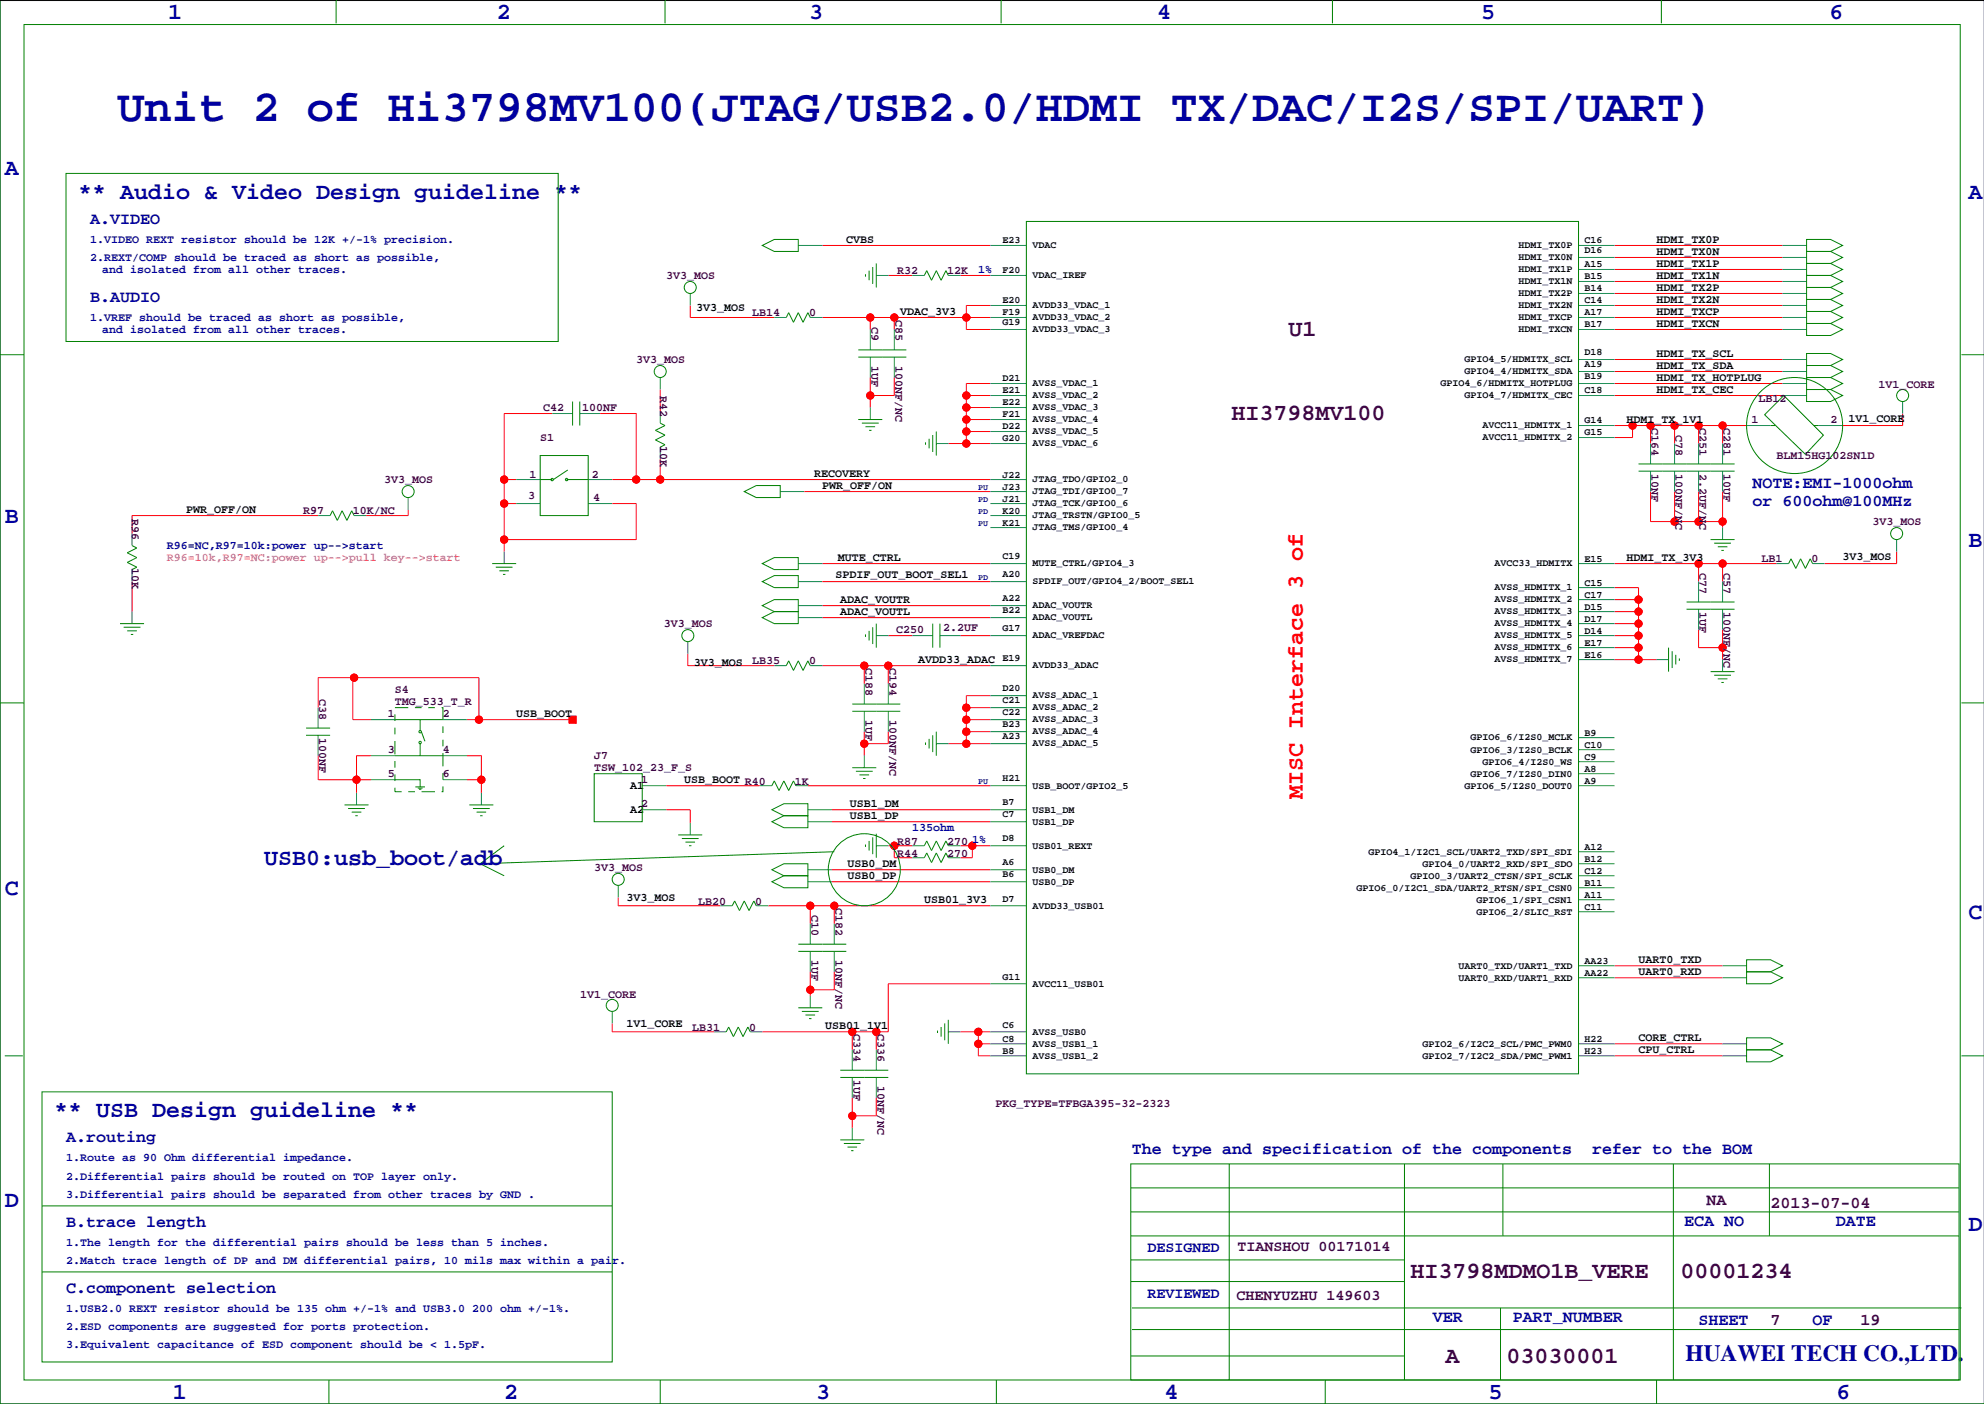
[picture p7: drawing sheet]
<svg xmlns="http://www.w3.org/2000/svg" width="420mm" height="297mm" viewBox="0 0 420 297" stroke-linecap="round" stroke-linejoin="round" font-family="sans-serif">
<path d="M419.9 .1h-419.9v296.9h419.9" fill="none" stroke="#000" stroke-width=".21"/>
<g fill="none" stroke="#008080" stroke-width=".21">
<path d="M168.9 51.9h5.1M185.4 58.3h2.6M193 58.3h2.6M200.7 58.3h2.5M209.5 58.3h7.7M209.5 51.9h7.7M334 51.9h7.6M334 54.5h7.6M334 57h7.6M334 59.5h7.6M377.2 51.9h5.1M377.2 54.5h5.1"/>
<path d="M377.2 57h5.1M377.2 59.5h5.1M139.7 79.9v2.5M146 62.1v2.5M163.8 67.2h2.6M171.4 67.2h2.6M184.1 69.7v4.3M184.1 75.6v4.3M189.2 69.7v4.3M189.2 75.6v4.3M209.5 64.6h7.7M209.5 67.2h7.7"/>
<path d="M209.5 69.7h7.7M334 78.6h7.6M334 76.1h7.6M334 64.6h7.6M334 62.1h7.6M334 67.2h7.6M334 69.7h7.6M377.2 78.6h5.1M377.2 76.1h5.1M377.2 64.6h5.1M377.2 62.1h5.1M377.2 67.2h5.1"/>
<path d="M377.2 69.7h5.1M116.8 87.5h4.4M122.7 87.5h4.3M139.7 87v2.5M139.7 94.6v2.5M184.1 86.2v2.6M198.1 93.8h2.6M209.5 93.8h7.7M209.5 81.1h7.7M209.5 83.7h7.7M209.5 86.2h7.7M209.5 88.8h7.7"/>
<path d="M209.5 91.3h7.7M334 81.1h7.6M334 83.7h7.6M334 90h7.6M334 92.6h7.6M349.2 93.8v4.4M349.2 99.7v4.3M354.3 93.8v4.4M354.3 99.7v4.3M359.4 93.8v4.4M359.4 99.7v4.3M364.5 93.8v4.4"/>
<path d="M364.5 99.7v4.3M369.6 90h5M377.2 81.1h5.1M377.2 83.7h5.1M384.8 90h5.1M402.6 84.9v2.6M27.9 112.9v2.5M67.3 109.1h2.5M74.9 109.1h2.6M86.4 105.3v2.5M106.7 116.7v2.5M109.2 101.5h5.1"/>
<path d="M109.2 106.5h5.1M124.5 101.5h5M124.5 106.5h5M165.1 104h5.1M168.9 119.2h5.1M209.5 104h7.7M209.5 101.5h7.7M209.5 106.5h7.7M209.5 109.1h7.7M209.5 119.2h7.7M209.5 111.6h7.7M334 119.2h7.6"/>
<path d="M364.5 111.6v2.6M375.9 119.2h2.6M383.5 119.2h2.6M401.3 114.2v2.5M27.9 120.5v2.5M27.9 129.4v2.5M145.5 135.7v2.6M168.9 128.1h5.1M168.9 123h5.1M168.9 130.7h5.1M185.4 134.5h2.6M193 134.5h4.4"/>
<path d="M198.9 134.5h4.3M209.5 134.5h7.7M209.5 128.1h7.7M209.5 123h7.7M209.5 130.7h7.7M334 139.6h7.6M334 134.5h7.6M334 124.3h7.6M334 131.9h7.6M334 126.9h7.6M334 129.4h7.6M334 137h7.6"/>
<path d="M350.5 139.6h2.6M359.4 123v4.4M359.4 128.9v4.3M364.5 123v4.4M364.5 128.9v4.3M364.5 139.6v2.5M67.3 149.7v4.3M67.3 155.6v4.3M78.5 159.9h5.1M78.5 152.3h5.1M93.7 159.9h5.1M93.7 152.3h5.1"/>
<path d="M163.8 140.8h2.6M171.4 140.8h2.6M182.9 144.6v4.4M182.9 150.5v4.3M182.9 159.9v2.5M188 144.6v4.4M188 150.5v4.3M198.1 157.3h2.6M209.5 152.3h7.7M209.5 157.3h7.7M209.5 147.2h7.7M209.5 154.8h7.7"/>
<path d="M209.5 140.8h7.7M209.5 149.7h7.7M334 156.1h7.6M334 158.6h7.6M75.4 167.8v2.5M78.5 165h5.1M93.7 165h5.1M101.9 167.8v2.5M135.9 171.3h5.1M135.9 166.2h5.1M146 174.1v2.5M160.8 166.2h2.5"/>
<path d="M168.4 166.2h2.5M170.9 171.3h5.1M170.9 173.8h5.1M185.4 178.9h2.6M193 178.9h2.6M200.7 178.9h2.5M209.5 178.9h7.7M209.5 171.3h7.7M209.5 173.8h7.7M209.5 166.2h7.7M334 166.2h7.6M334 161.1h7.6"/>
<path d="M334 163.7h7.6M130.8 187.3v2.6M152.4 191.6h2.5M160 191.6h2.6M170.9 184h5.1M170.9 186.5h5.1M171.4 195.4v4.4M176.5 195.4v4.4M193 181.5h2.6M200.7 181.5h2.5M209.5 184h7.7M209.5 186.5h7.7"/>
<path d="M209.5 191.6h7.7M334 180.2h7.6M334 182.7h7.6M334 185.3h7.6M334 187.8h7.6M334 190.4h7.6M334 192.9h7.6M129.5 214v2.5M151.1 218.3h2.6M158.7 218.3h2.6M171.4 201.3v4.3M171.4 210.7v2.5"/>
<path d="M176.5 201.3v4.3M200.7 218.3h2.5M209.5 218.3h7.7M209.5 208.1h7.7M334 206.9h7.6M334 204.3h7.6M364.5 206.9h5.1M364.5 204.3h5.1M180.3 222.1v4.3M180.3 228v4.3M180.3 238.6v2.6M185.4 222.1v4.3"/>
<path d="M185.4 228v4.3M209.5 220.8h7.7M209.5 223.4h7.7M334 220.8h7.6M334 223.4h7.6M364.5 220.8h5.1M364.5 223.4h5.1"/>
</g>
<g fill="none" stroke="#008000" stroke-width=".21">
<path d="M0 -.1v297.1h419.9M71.1 0v4.9M140.7 0v4.9M211.8 0v4.9M281.9 0v4.9M351.5 0v4.9M5.1 5.2h409.7v286.8h-409.7zM14 36.7h104.1v35.5h-104.1zM161.3 51.9l2.5-1.2h5.1v2.5h-5.1zM183.1 58v.5M183.9 57.3v2M184.7 56.5v3.6"/>
<path d="M185.4 55.7v5.1M195.6 58.3l.5-1 1 2 1-2 1 2 1.1-2 .5 1M217.2 46.8h116.8v180.4h-116.8zM382.3 50.7h5l2.6 1.2-2.6 1.3h-5zM382.3 53.2h5l2.6 1.3-2.6 1.2h-5zM382.3 55.7h5l2.6 1.3-2.6 1.3h-5zM382.3 58.3h5l2.6 1.2-2.6 1.3h-5zM0 75h5.1M166.4 67.2l.5-1 1 2 1-2 1 2 1-2 .5 1M181.6 74h10.2M181.6 75.6h10.2M382.3 77.3h5l2.6 1.3-2.6 1.3h-5z"/>
<path d="M382.3 74.8h5l2.6 1.3-2.6 1.2h-5zM382.3 79.9h5l2.6 1.2-2.6 1.3h-5zM382.3 63.4h5l2.6 1.2-2.6 1.3h-5zM382.3 60.8h5l2.6 1.3-2.6 1.3h-5zM382.3 65.9h5l2.6 1.3-2.6 1.2h-5zM382.3 68.4h5l2.6 1.3-2.6 1.3h-5zM415 75h4.9M114.3 96.4h10.2v12.7h-10.2zM120.1 99.4l-3 2.1M121.2 84.9v5.1M122.7 84.9v5.1M139.7 89.5l1 .5-2 1 2 1.1-2 1 2 1-1 .5"/>
<path d="M181.6 88.8h5.1M182.4 89.5h3.5M183.1 90.3h2.1M183.9 91h.5M195.8 93.6v.5M196.6 92.8v2.1M197.4 92.1v3.5M198.1 91.3v5.1M346.7 98.2h20.3M346.7 99.7h20.3M373.4 87.7l4-4 8.4 8.4-3.8 4zM374.6 90h1.1"/>
<path d="M382.3 82.4h5l2.6 1.3-2.6 1.2h-5zM383.8 90h1M27.9 115.4l1.1 .5-2.1 1.1 2.1 1-2.1 1 2.1 1-1.1 .5M69.8 109.1l.6-1 1 2 1-2 1 2 1-2 .5 1M104.1 119.2h5.1M114.3 101.5h2.5M116.8 109.1h.1M119.4 101.5h.1M119.9 101.5h4.6M157.5 104l2.5-1.3h5.1v2.6h-5.1zM161.3 119.2l2.5-1.2h5.1v2.5h-5.1zM361.9 114.2h5.1"/>
<path d="M362.7 114.9h3.6M363.5 115.7h2M364.2 116.4h.5M378.5 119.2l.5-1 1 2.1 1-2.1 1 2.1 1-2.1 .5 1M25.4 131.9h5.1M26.2 132.7h3.5M26.9 133.5h2.1M27.7 134.2h.5M104.9 120h3.6M105.7 120.8h2M106.4 121.5h.5M161.3 128.1l2.5-1.2h5.1v2.5h-5.1z"/>
<path d="M161.3 123l2.5-1.2h5.1v2.5h-5.1zM161.3 130.7l2.5-1.3h5.1v2.5h-5.1zM183.1 134.2v.5M183.9 133.5v2M184.7 132.7v3.6M185.4 131.9v5.1M197.4 131.9v5.1M198.9 131.9v5.1M353.1 137v5.1M353.8 137.8v3.5M354.6 138.5v2.1M355.3 139.3v.5"/>
<path d="M356.9 127.4h10.1M356.9 128.9h10.1M0 148.7h5.1M64.8 154h5M64.8 155.6h5M83.6 159.9h10.1M83.6 152.3h10.1M88.9 152.3v2.2M88.9 157.3v2.6M89.2 154.8l.7 2M166.4 140.8l.5-1 1 2 1-2 1 2 1-2 .5 1M180.3 149h10.2"/>
<path d="M180.3 150.5h10.2M195.8 157.1v.5M196.6 156.3v2.1M197.4 155.6v3.5M198.1 154.8v5.1M361.9 142.1h5.1M362.7 142.9h3.6M363.5 143.6h2M364.2 144.4h.5M415 148.7h4.9M72.9 170.3h5.1M73.7 171.1h3.5"/>
<path d="M74.4 171.8h2.1M75.2 172.6h.5M83.6 165h5.3v1.5M87.9 166.5h2M88.4 166.7h1M88.6 167h.6M99.3 170.3h5.1M100.1 171.1h3.5M100.8 171.8h2.1M101.6 172.6h.5M106.7 178.9l-5.1 3.8M125.7 163.7h10.2v10.1h-10.2z"/>
<path d="M143.5 176.6h5.1M144.3 177.4h3.5M145 178.2h2.1M145.8 178.9h.5M163.3 171.3l2.6-1.3h5v2.6h-5zM163.3 173.8l2.6-1.2h5v2.5h-5zM163.3 166.2l.5-1 1 2 1.1-2 1 2 1-2 .5 1M180.3 162.4h5.1M181.1 163.2h3.6M181.9 163.9h2M182.6 164.7h.5M183.1 178.7v.5"/>
<path d="M183.9 177.9v2M184.7 177.2v3.5M185.4 176.4v5.1M195.6 178.9l.5-1 1 2 1-2 1 2 1.1-2 .5 1M101.6 182.7l5.1 2.6M154.9 191.6l.5-1 1.1 2 1-2 1 2 1-2 .5 1M163.3 184l2.6-1.3h5v2.6h-5zM163.3 186.5l2.6-1.2h5v2.5h-5zM168.9 199.8h10.2M176.5 180.2l-74.9 2.5M195.6 181.5l.5-1 1 2 1-2 1 2 1.1-2 .5 1M153.7 218.3l.5-1 1 2 1-2 1 2 1-2 .5 1"/>
<path d="M168.9 201.3h10.2M168.9 213.2h5.1M169.7 214h3.5M170.4 214.7h2.1M171.2 215.5h.5M198.4 218v.6M199.1 217.3v2M199.9 216.5v3.6M200.7 215.8v5M369.6 205.6h5l2.6 1.3-2.6 1.2h-5zM369.6 203.1h5l2.6 1.2-2.6 1.3h-5zM369.6 219.6h5l2.6 1.2-2.6 1.3h-5z"/>
<path d="M1 223.4h3.8M8.9 231h120.6v57.1h-120.6zM177.8 226.4h10.2M177.8 228h10.2M369.6 222.1h5l2.6 1.3-2.6 1.2h-5zM415 223.4h4.9M8.9 255.1h120.6M177.8 241.2h5.1M178.6 241.9h3.5M179.3 242.7h2.1M180.1 243.4h.5M239.3 246.2h175.2v45.8h-175.2z"/>
<path d="M239.3 251.3h175.2M239.3 256.4h175.2M260.1 246.2v45.8M297.2 246.2v45.8M318 246.2v15.3M354.1 246.2v45.8M374.4 246.2v15.3M8.9 269.1h120.6M239.3 266.6h57.9M239.3 261.5h175.2M239.3 271.1h57.9M239.5 276.7h175.5"/>
<path d="M317.5 276.7v15.3M69.6 292v5M139.7 292v5M210.8 292v5M239.3 286.9h57.9M239.5 281.3h175M280.4 292v5M350.5 292v5M383.5 287.4h.1"/>
<circle cx="139.7" cy="78.6" r="1.27"/>
<circle cx="146" cy="60.8" r="1.27"/>
<circle cx="379.7" cy="90" r="10.2"/>
<circle cx="402.6" cy="83.7" r="1.27"/>
<circle cx="86.4" cy="104" r="1.27"/>
<circle cx="116.8" cy="101.5" r=".25"/>
<circle cx="119.9" cy="101.5" r=".25"/>
<circle cx="401.3" cy="112.9" r="1.27"/>
<circle cx="145.5" cy="134.5" r="1.27"/>
<circle cx="88.9" cy="154.8" r=".25"/>
<circle cx="88.9" cy="157.1" r=".25"/>
<circle cx="130.8" cy="186" r="1.27"/>
<circle cx="182.9" cy="184" r="7.6"/>
<circle cx="129.5" cy="212.7" r="1.27"/>
</g>
<g fill="none" stroke="#f00" stroke-width=".21">
<path d="M174 51.9h35.5M188 58.3h5M203.2 58.3h6.3M341.6 51.9h35.6M341.6 54.5h35.6M341.6 57h35.6M341.6 59.5h35.6M146 64.6v2.6h17.8M174 67.2h35.5M184.1 67.2v2.5M184.1 79.9v6.3M189.2 67.2v2.5"/>
<path d="M189.2 79.9v3.8h-5.1M209.5 64.6h-5v5.1h5M341.6 62.1h35.6M341.6 64.6h35.6M341.6 67.2h35.6M341.6 69.7h35.6M341.6 76.1h35.6M341.6 78.6h35.6M116.8 87.5h-10.1v29.2M127 87.5h7.6v14M139.7 82.4v4.6M139.7 97.1v4.4"/>
<path d="M200.7 93.8h8.8M204.5 83.7h5M204.5 91.3h5M204.5 88.8h5M204.5 86.2h5M209.5 81.1h-5v12.7M341.6 90h28M341.6 81.1h35.6M341.6 83.7h35.6M345.4 90v2.6h-3.8M349.2 90v3.8M354.3 90v3.8"/>
<path d="M359.4 90v3.8M364.5 90v3.8M402.6 87.5v2.5h-12.7M67.3 109.1h-39.4v3.8M86.4 107.8v1.3h-8.9M106.7 106.5h2.5M106.7 101.5h2.5M129.5 106.5h5.1v7.7h-27.9M129.5 101.5h80M170.2 104h39.3M174 119.2h35.5M341.6 119.2h34.3"/>
<path d="M349.2 104v6.3h15.3M354.3 104v6.3M359.4 104v6.3M359.4 119.2v3.8M364.5 104v7.6M364.5 119.2v3.8M401.3 116.7v2.5h-15.2M27.9 123v6.4M145.5 138.3v2.5h18.3M174 130.7h35.5M174 128.1h35.5M174 123h35.5"/>
<path d="M188 134.5h5M203.2 134.5h6.3M341.6 137h5.1M341.6 134.5h5.1M341.6 139.6h8.9M341.6 129.4h5.1M341.6 124.3h5.1v15.3M341.6 126.9h5.1M341.6 131.9h5.1M359.4 133.2v3.8h5.1M364.5 133.2v6.4M67.3 159.9v5.1h11.2"/>
<path d="M67.3 149.7v-6.3h34v8.9M74.7 143.4v8.9h3.8M78.5 159.9h-3.1v7.9M98.8 159.9h3.1v7.9M98.8 152.3h22.4M174 140.8h35.5M182.9 140.8v3.8M182.9 154.8v5.1M188 140.8v3.8M188 154.8v2.5h-5.1M200.7 157.3h8.8M204.5 154.8h5"/>
<path d="M204.5 152.3h5M204.5 149.7h5M209.5 147.2h-5v10.1M98.8 165h3.1M141 171.3h5v2.8M141 166.2h19.8M170.9 166.2h38.6M176 171.3h33.5M176 173.8h33.5M188 178.9h5M189.2 178.9v2.6h3.8M203.2 178.9h6.3"/>
<path d="M205.7 178.9v2.6h-2.5M130.8 189.9v1.7h21.6M162.6 191.6h46.9M171.4 191.6v3.8M176 186.5h33.5M176 184h33.5M176.5 191.6v3.8M129.5 216.5v1.8h21.6M171.4 205.6v5.1M176.5 205.6v3.8h-5.1M180.3 218.3v3.8M185.4 218.3v3.8"/>
<path d="M203.2 218.3h6.3M207 218.3v5.1h2.5M209.5 208.1h-21.5v10.2h-26.7M341.6 204.3h22.9M341.6 206.9h22.9M180.3 232.3v6.3M185.4 232.3v3.8h-5.1M207 220.8h2.5M341.6 223.4h22.9M341.6 220.8h22.9"/>
<circle cx="184.2" cy="67.2" r=".76"/>
<circle cx="189.2" cy="67.2" r=".76"/>
<circle cx="204.5" cy="67.2" r=".76"/>
<circle cx="184.2" cy="83.7" r=".76"/>
<circle cx="204.5" cy="83.7" r=".76"/>
<circle cx="204.5" cy="91.3" r=".76"/>
<circle cx="204.5" cy="86.2" r=".76"/>
<circle cx="204.5" cy="88.8" r=".76"/>
<circle cx="204.5" cy="93.8" r=".76"/>
<circle cx="345.4" cy="90" r=".76"/>
<circle cx="349.3" cy="90" r=".76"/>
<circle cx="354.3" cy="90" r=".76"/>
<circle cx="359.4" cy="90" r=".76"/>
<circle cx="364.5" cy="90" r=".76"/>
<circle cx="106.7" cy="101.5" r=".76"/>
<circle cx="106.7" cy="114.2" r=".76"/>
<circle cx="106.7" cy="106.5" r=".76"/>
<circle cx="134.6" cy="101.5" r=".76"/>
<circle cx="139.7" cy="101.5" r=".76"/>
<circle cx="354.3" cy="110.3" r=".76"/>
<circle cx="359.4" cy="110.3" r=".76"/>
<circle cx="359.4" cy="119.2" r=".76"/>
<circle cx="364.5" cy="110.3" r=".76"/>
<circle cx="364.5" cy="119.2" r=".76"/>
<circle cx="346.7" cy="137" r=".76"/>
<circle cx="346.7" cy="126.9" r=".76"/>
<circle cx="346.7" cy="139.6" r=".76"/>
<circle cx="346.7" cy="131.9" r=".76"/>
<circle cx="346.7" cy="134.5" r=".76"/>
<circle cx="346.7" cy="129.4" r=".76"/>
<circle cx="364.5" cy="137" r=".76"/>
<circle cx="74.9" cy="143.4" r=".76"/>
<circle cx="101.3" cy="152.3" r=".76"/>
<circle cx="182.9" cy="157.3" r=".76"/>
<circle cx="182.9" cy="140.8" r=".76"/>
<circle cx="188" cy="140.8" r=".76"/>
<circle cx="204.5" cy="149.7" r=".76"/>
<circle cx="204.5" cy="152.3" r=".76"/>
<circle cx="204.5" cy="157.3" r=".76"/>
<circle cx="204.5" cy="154.8" r=".76"/>
<circle cx="75.4" cy="165" r=".76"/>
<circle cx="101.9" cy="165" r=".76"/>
<circle cx="189.2" cy="178.9" r=".76"/>
<circle cx="205.7" cy="178.9" r=".76"/>
<circle cx="171.5" cy="191.6" r=".76"/>
<circle cx="176.5" cy="191.6" r=".76"/>
<circle cx="171.5" cy="209.4" r=".76"/>
<circle cx="180.3" cy="218.3" r=".76"/>
<circle cx="185.4" cy="218.3" r=".76"/>
<circle cx="207" cy="218.3" r=".76"/>
<circle cx="180.3" cy="236.1" r=".76"/>
<circle cx="207" cy="220.8" r=".76"/>
</g>
<g fill="#f00" stroke="#f00" stroke-width=".21">
<path d="M120.4 151.5h1.5v1.5h-1.5z" fill-rule="evenodd"/>
<circle cx="106.7" cy="101.5" r=".76"/>
<circle cx="106.7" cy="106.5" r=".76"/>
<circle cx="106.7" cy="114.2" r=".76"/>
<circle cx="134.6" cy="101.5" r=".76"/>
<circle cx="139.7" cy="101.5" r=".76"/>
<circle cx="101.9" cy="165" r=".76"/>
<circle cx="180.3" cy="236.1" r=".76"/>
<circle cx="171.5" cy="209.4" r=".76"/>
<circle cx="364.5" cy="137" r=".76"/>
<circle cx="364.5" cy="110.3" r=".76"/>
<circle cx="354.3" cy="110.3" r=".76"/>
<circle cx="359.4" cy="110.3" r=".76"/>
<circle cx="182.9" cy="157.3" r=".76"/>
<circle cx="189.2" cy="178.9" r=".76"/>
<circle cx="364.5" cy="90" r=".76"/>
<circle cx="349.3" cy="90" r=".76"/>
<circle cx="359.4" cy="90" r=".76"/>
<circle cx="354.3" cy="90" r=".76"/>
<circle cx="345.4" cy="90" r=".76"/>
<circle cx="364.5" cy="119.2" r=".76"/>
<circle cx="359.4" cy="119.2" r=".76"/>
<circle cx="346.7" cy="139.6" r=".76"/>
<circle cx="346.7" cy="126.9" r=".76"/>
<circle cx="346.7" cy="129.4" r=".76"/>
<circle cx="346.7" cy="131.9" r=".76"/>
<circle cx="346.7" cy="137" r=".76"/>
<circle cx="346.7" cy="134.5" r=".76"/>
<circle cx="207" cy="218.3" r=".76"/>
<circle cx="207" cy="220.8" r=".76"/>
<circle cx="180.3" cy="218.3" r=".76"/>
<circle cx="185.4" cy="218.3" r=".76"/>
<circle cx="171.5" cy="191.6" r=".76"/>
<circle cx="176.5" cy="191.6" r=".76"/>
<circle cx="205.7" cy="178.9" r=".76"/>
<circle cx="204.5" cy="157.3" r=".76"/>
<circle cx="204.5" cy="149.7" r=".76"/>
<circle cx="204.5" cy="152.3" r=".76"/>
<circle cx="204.5" cy="154.8" r=".76"/>
<circle cx="204.5" cy="93.8" r=".76"/>
<circle cx="204.5" cy="91.3" r=".76"/>
<circle cx="204.5" cy="88.8" r=".76"/>
<circle cx="204.5" cy="86.2" r=".76"/>
<circle cx="204.5" cy="83.7" r=".76"/>
<circle cx="188" cy="140.8" r=".76"/>
<circle cx="182.9" cy="140.8" r=".76"/>
<circle cx="74.9" cy="143.4" r=".76"/>
<circle cx="101.3" cy="152.3" r=".76"/>
<circle cx="75.4" cy="165" r=".76"/>
<circle cx="184.2" cy="83.7" r=".76"/>
<circle cx="204.5" cy="67.2" r=".76"/>
<circle cx="184.2" cy="67.2" r=".76"/>
<circle cx="189.2" cy="67.2" r=".76"/>
</g>
<path d="M83.6 149.7h10.1v17.8h-10.1z" fill="none" stroke="#008000" stroke-width=".21" stroke-dasharray="1.4 1.4 1.4 1.4 2.8 1.4" stroke-linecap="butt"/>
<text font-size="9.5" fill="#0000a0" x="24.9" y="25.6">Unit 2 of Hi3798MV100(JTAG/USB2.0/HDMI TX/DAC/I2S/SPI/UART)</text>
<g font-size="4.9" fill="#0000a0">
<text x="35.6" y="3.9">1</text>
<text x="105.2" y="3.9">2</text>
<text x="171.2" y="3.9">3</text>
<text x="244.9" y="3.9">4</text>
<text x="313.4" y="3.9">5</text>
<text x="387.1" y="3.9">6</text>
<text x="1" y="36.9">A</text>
<text x="16.5" y="42">** Audio &amp; Video Design guideline **</text>
<text x="416.6" y="42">A</text>
<text x="1" y="110.6">B</text>
<text x="416.6" y="115.7">B</text>
<text x="55.9" y="183">USB0:usb_boot/adb</text>
<text x="1" y="189.3">C</text>
<text x="416.6" y="194.4">C</text>
<text x="11.4" y="236.3">** USB Design guideline **</text>
<text x="1" y="255.4">D</text>
<text x="416.6" y="260.5">D</text>
<text x="356.6" y="288">HUAWEI TECH CO.,LTD.</text>
<text x="36.6" y="296">1</text>
<text x="106.7" y="296">2</text>
<text x="172.7" y="296">3</text>
<text x="246.4" y="296">4</text>
<text x="315" y="296">5</text>
<text x="388.6" y="296">6</text>
</g>
<g font-size="4.9" fill="#400040">
<text x="272.6" y="71.1">U1</text>
<text x="260.6" y="88.9">HI3798MV100</text>
<text x="298.5" y="270.5">HI3798MDMO1B_VERE</text>
<text x="355.6" y="270.5">00001234</text>
<text x="305.9" y="288.3">A</text>
<text x="318.8" y="288.3">03030001</text>
</g>
<text font-size="4.9" fill="#f00" x="275.7" y="169" transform="rotate(-90 275.7 169)">MISC Interface 3 of</text>
<g font-size="3.5" fill="#0000a0">
<text x="19" y="47.4">A.VIDEO</text>
<text x="19" y="63.9">B.AUDIO</text>
<text x="370.8" y="103.3">NOTE:EMI-1000ohm</text>
<text x="370.8" y="107.1">or 600ohm@100MHz</text>
<text x="14" y="241.7">A.routing</text>
<text x="239.5" y="244.2">The type and specification of the components</text>
<text x="336.9" y="244.2">refer to the BOM</text>
<text x="14" y="259.5">B.trace length</text>
<text x="356.4" y="259.4">ECA NO</text>
<text x="388.5" y="259.4">DATE</text>
<text x="14" y="273.5">C.component selection</text>
<text x="303.1" y="279.7">VER</text>
<text x="320.1" y="279.7">PART_NUMBER</text>
<text x="359.4" y="280.3">SHEET</text>
<text x="383.5" y="280.3">OF</text>
</g>
<g font-size="3.5" fill="#400040">
<text x="361.1" y="254.9">NA</text>
<text x="374.6" y="255.7">2013-07-04</text>
<text x="374.6" y="280.3">7</text>
<text x="393.7" y="280.3">19</text>
</g>
<g font-size="3.2" fill="#0000a0">
<text x="242.8" y="264.9">DESIGNED</text>
<text x="242.8" y="274.5">REVIEWED</text>
</g>
<g font-size="3.2" fill="#400040">
<text x="261.9" y="264.7">TIANSHOU 00171014</text>
<text x="261.6" y="275.1">CHENYUZHU 149603</text>
</g>
<g font-size="2.5" fill="#0000a0">
<text x="19" y="51.4">1.VIDEO REXT resistor should be 12K +/-1% precision.</text>
<text x="19" y="55.2">2.REXT/COMP should be traced as short as possible,</text>
<text x="21.6" y="57.8">and isolated from all other traces.</text>
<text x="207" y="57.8">1%</text>
<text x="19" y="67.9">1.VREF should be traced as short as possible,</text>
<text x="21.6" y="70.5">and isolated from all other traces.</text>
<text x="35.3" y="116.2">R96=NC,R97=10k:power up--&gt;start</text>
<text x="193" y="175.9">135ohm</text>
<text x="205.7" y="178.4">1%</text>
<text x="14" y="245.7">1.Route as 90 Ohm differential impedance.</text>
<text x="14" y="249.5">2.Differential pairs should be routed on TOP layer only.</text>
<text x="14" y="253.4">3.Differential pairs should be separated from other traces by GND .</text>
<text x="14" y="263.5">1.The length for the differential pairs should be less than 5 inches.</text>
<text x="14" y="267.3">2.Match trace length of DP and DM differential pairs, 10 mils max within a pair.</text>
<text x="14" y="281.3">2.ESD components are suggested for ports protection.</text>
<text x="14" y="277.5">1.USB2.0 REXT resistor should be 135 ohm +/-1% and USB3.0 200 ohm +/-1%.</text>
<text x="14" y="285.1">3.Equivalent capacitance of ESD component should be &lt; 1.5pF.</text>
</g>
<g font-size="2.5">
<text x="179.1" y="51.4">CVBS</text>
<text x="350.5" y="54">HDMI_TX0N</text>
<text x="350.5" y="51.4">HDMI_TX0P</text>
<text x="350.5" y="59">HDMI_TX1N</text>
<text x="350.5" y="56.5">HDMI_TX1P</text>
<text x="147.3" y="65.9">3V3_MOS</text>
<text x="350.5" y="64.1">HDMI_TX2N</text>
<text x="350.5" y="61.6">HDMI_TX2P</text>
<text x="190.5" y="66.7">VDAC_3V3</text>
<text x="350.5" y="69.2">HDMI_TXCN</text>
<text x="350.5" y="66.7">HDMI_TXCP</text>
<text x="350.5" y="75.6">HDMI_TX_SCL</text>
<text x="350.5" y="83.2">HDMI_TX_CEC</text>
<text x="350.5" y="80.6">HDMI_TX_HOTPLUG</text>
<text x="350.5" y="78.1">HDMI_TX_SDA</text>
<text x="344.2" y="89.5">HDMI_TX_1V1</text>
<text x="391.2" y="89.3">1V1_CORE</text>
<text x="172.3" y="101">RECOVERY</text>
<text x="174" y="103.5">PWR_OFF/ON</text>
<text x="39.4" y="108.6">PWR_OFF/ON</text>
<text x="177.3" y="118.7">MUTE_CTRL</text>
<text x="344.2" y="118.7">HDMI_TX_3V3</text>
<text x="389.9" y="118.5">3V3_MOS</text>
<text x="176.8" y="122.3">SPDIF_OUT_BOOT_SEL1</text>
<text x="177.8" y="127.6">ADAC_VOUTR</text>
<text x="177.8" y="130.2">ADAC_VOUTL</text>
<text x="146.8" y="140.8">3V3_MOS</text>
<text x="194.3" y="140.3">AVDD33_ADAC</text>
<text x="109.2" y="151.8">USB_BOOT</text>
<text x="133.3" y="167">A1</text>
<text x="144.8" y="165.7">USB_BOOT R40</text>
<text x="133.3" y="172.1">A2</text>
<text x="179.8" y="170.8">USB1_DM</text>
<text x="179.8" y="173.3">USB1_DP</text>
<text x="179.3" y="183.5">USB0_DM</text>
<text x="132.6" y="190.6">3V3_MOS</text>
<text x="179.3" y="186">USB0_DP</text>
<text x="195.6" y="191.1">USB01_3V3</text>
<text x="346.7" y="203.8">UART0_TXD</text>
<text x="346.7" y="206.4">UART0_RXD</text>
<text x="132.6" y="217.3">1V1_CORE</text>
<text x="174.6" y="217.8">USB01_1V1</text>
<text x="346.7" y="220.3">CORE_CTRL</text>
<text x="346.7" y="222.9">CPU_CTRL</text>
</g>
<g font-size="2.5" fill="#400040">
<text x="141" y="59">3V3_MOS</text>
<text x="189.9" y="58">R32</text>
<text x="200.4" y="58">12K</text>
<text x="159.2" y="66.9">LB14</text>
<text x="171.2" y="66.9">0</text>
<text x="184.4" y="69.3" transform="rotate(90 184.4 69.3)">C9</text>
<text x="189.5" y="67.8" transform="rotate(90 189.5 67.8)">C85</text>
<text x="134.6" y="76.8">3V3_MOS</text>
<text x="184.4" y="77.3" transform="rotate(90 184.4 77.3)">1UF</text>
<text x="189.5" y="77.3" transform="rotate(90 189.5 77.3)">100NF/NC</text>
<text x="139.7" y="83.8" transform="rotate(90 139.7 83.8)">R42</text>
<text x="397.5" y="82.2">1V1_CORE</text>
<text x="114.9" y="87">C42</text>
<text x="123.2" y="87">100NF</text>
<text x="370.6" y="89.5">1</text>
<text x="372.1" y="85">LB12</text>
<text x="387.3" y="89.5">2</text>
<text x="114.3" y="93.3">S1</text>
<text x="139.7" y="94.3" transform="rotate(90 139.7 94.3)">10K</text>
<text x="349.5" y="90.5" transform="rotate(90 349.5 90.5)">C164</text>
<text x="354.6" y="91.9" transform="rotate(90 354.6 91.9)">C78</text>
<text x="359.6" y="90.5" transform="rotate(90 359.6 90.5)">C251</text>
<text x="364.7" y="90.5" transform="rotate(90 364.7 90.5)">C281</text>
<text x="112" y="101.2">1</text>
<text x="125.3" y="101.2">2</text>
<text x="349.5" y="100.2" transform="rotate(90 349.5 100.2)">10NF</text>
<text x="354.6" y="100.2" transform="rotate(90 354.6 100.2)">100NF/NC</text>
<text x="359.6" y="100.2" transform="rotate(90 359.6 100.2)">2.2UF/NC</text>
<text x="364.7" y="100.2" transform="rotate(90 364.7 100.2)">10UF</text>
<text x="375.9" y="97.1">BLM15HG102SN1D</text>
<text x="81.3" y="102.2">3V3_MOS</text>
<text x="111.8" y="105.6">3</text>
<text x="125.5" y="106">4</text>
<text x="27.9" y="109.7" transform="rotate(90 27.9 109.7)">R96</text>
<text x="64.1" y="108.8">R97</text>
<text x="74.7" y="108.8">10K/NC</text>
<text x="396.2" y="111.1">3V3_MOS</text>
<text x="372.7" y="119">LB1</text>
<text x="383.3" y="119">0</text>
<text x="27.9" y="120.3" transform="rotate(90 27.9 120.3)">10K</text>
<text x="359.6" y="121.1" transform="rotate(90 359.6 121.1)">C77</text>
<text x="364.7" y="121.1" transform="rotate(90 364.7 121.1)">C57</text>
<text x="359.6" y="129.4" transform="rotate(90 359.6 129.4)">1UF</text>
<text x="364.7" y="129.4" transform="rotate(90 364.7 129.4)">100NF/NC</text>
<text x="140.5" y="132.7">3V3_MOS</text>
<text x="189.7" y="134">C250</text>
<text x="199.6" y="133.6">2.2UF</text>
<text x="159.2" y="140.6">LB35</text>
<text x="171.2" y="140.6">0</text>
<text x="183.1" y="141.3" transform="rotate(90 183.1 141.3)">C188</text>
<text x="188.2" y="141.3" transform="rotate(90 188.2 141.3)">C194</text>
<text x="67.5" y="147.8" transform="rotate(90 67.5 147.8)">C38</text>
<text x="83.6" y="146.7">S4</text>
<text x="83.6" y="149.2">TMG_533_T_R</text>
<text x="82.1" y="151.8">1</text>
<text x="93.7" y="151.8">2</text>
<text x="183.1" y="152.3" transform="rotate(90 183.1 152.3)">1UF</text>
<text x="188.2" y="152.3" transform="rotate(90 188.2 152.3)">100NF/NC</text>
<text x="67.5" y="156.1" transform="rotate(90 67.5 156.1)">100NF</text>
<text x="82.1" y="159.4">3</text>
<text x="93.7" y="159.4">4</text>
<text x="125.7" y="160.6">J7</text>
<text x="82.1" y="164.5">5</text>
<text x="93.7" y="164.5">6</text>
<text x="125.7" y="163.2">TSW_102_23_F_S</text>
<text x="135.7" y="165.7">1</text>
<text x="168.1" y="166">1K</text>
<text x="135.7" y="170.8">2</text>
<text x="189.9" y="178.7">R87</text>
<text x="200.4" y="178.7">270</text>
<text x="125.7" y="184.3">3V3_MOS</text>
<text x="189.9" y="181.2">R44</text>
<text x="200.4" y="181.2">270</text>
<text x="147.7" y="191.4">LB20</text>
<text x="159.8" y="191.4">0</text>
<text x="171.7" y="193.5" transform="rotate(90 171.7 193.5)">C10</text>
<text x="176.8" y="192.1" transform="rotate(90 176.8 192.1)">C182</text>
<text x="171.7" y="203.1" transform="rotate(90 171.7 203.1)">1UF</text>
<text x="176.8" y="203.1" transform="rotate(90 176.8 203.1)">10NF/NC</text>
<text x="122.8" y="211.2">1V1_CORE</text>
<text x="146.5" y="218">LB31</text>
<text x="158.5" y="218">0</text>
<text x="180.6" y="218.7" transform="rotate(90 180.6 218.7)">C334</text>
<text x="185.6" y="218.7" transform="rotate(90 185.6 218.7)">C336</text>
<text x="180.6" y="228.5" transform="rotate(90 180.6 228.5)">1UF</text>
<text x="185.6" y="229.7" transform="rotate(90 185.6 229.7)">10NF/NC</text>
<text x="210.6" y="234.3">PKG_TYPE=TFBGA395-32-2323</text>
</g>
<text font-size="2.5" fill="#f0f" x="35.3" y="118.7">R96=10k,R97=NC:power up--&gt;pull key--&gt;start</text>
<g font-size="2.1">
<text x="212.1" y="51.5">E23</text>
<text x="218.4" y="52.5">VDAC</text>
<text x="321.3" y="52.5">HDMI_TX0P</text>
<text x="335.3" y="53.6">D16</text>
<text x="335.3" y="51.5">C16</text>
<text x="212.1" y="57.8">F20</text>
<text x="218.4" y="58.9">VDAC_IREF</text>
<text x="321.3" y="55.1">HDMI_TX0N</text>
<text x="321.3" y="57.6">HDMI_TX1P</text>
<text x="335.3" y="59.1">B15</text>
<text x="335.3" y="56.6">A15</text>
<text x="212.1" y="64.2">E20</text>
<text x="218.4" y="65.2">AVDD33_VDAC_1</text>
<text x="321.3" y="60.1">HDMI_TX1N</text>
<text x="321.3" y="65.2">HDMI_TX2N</text>
<text x="321.3" y="62.7">HDMI_TX2P</text>
<text x="335.3" y="64.2">C14</text>
<text x="335.3" y="61.7">B14</text>
<text x="212.1" y="66.7">F19</text>
<text x="212.1" y="68.8">G19</text>
<text x="218.4" y="67.8">AVDD33_VDAC_2</text>
<text x="218.4" y="70.3">AVDD33_VDAC_3</text>
<text x="321.3" y="70.3">HDMI_TXCN</text>
<text x="321.3" y="67.8">HDMI_TXCP</text>
<text x="335.3" y="69.3">B17</text>
<text x="335.3" y="66.7">A17</text>
<text x="309.9" y="76.7">GPIO4_5/HDMITX_SCL</text>
<text x="335.3" y="75.2">D18</text>
<text x="335.3" y="77.7">A19</text>
<text x="212.1" y="80.7">D21</text>
<text x="212.1" y="83.2">E21</text>
<text x="218.4" y="81.7">AVSS_VDAC_1</text>
<text x="304.8" y="81.7">GPIO4_6/HDMITX_HOTPLUG</text>
<text x="309.9" y="79.2">GPIO4_4/HDMITX_SDA</text>
<text x="335.3" y="80.2">B19</text>
<text x="335.3" y="83.2">C18</text>
<text x="212.1" y="85.8">E22</text>
<text x="212.1" y="88.3">F21</text>
<text x="218.4" y="86.8">AVSS_VDAC_3</text>
<text x="218.4" y="89.4">AVSS_VDAC_4</text>
<text x="218.4" y="84.3">AVSS_VDAC_2</text>
<text x="309.9" y="84.3">GPIO4_7/HDMITX_CEC</text>
<text x="335.3" y="89.6">G14</text>
<text x="212.1" y="90.9">D22</text>
<text x="212.1" y="93.4">G20</text>
<text x="218.4" y="91.9">AVSS_VDAC_5</text>
<text x="218.4" y="94.4">AVSS_VDAC_6</text>
<text x="313.7" y="90.6">AVCC11_HDMITX_1</text>
<text x="313.7" y="93.2">AVCC11_HDMITX_2</text>
<text x="335.3" y="92.1">G15</text>
<text x="212.1" y="101">J22</text>
<text x="212.1" y="103.6">J23</text>
<text x="212.1" y="106.1">J21</text>
<text x="218.4" y="104.6">JTAG_TDI/GPIO0_7</text>
<text x="218.4" y="107.1">JTAG_TCK/GPIO0_6</text>
<text x="218.4" y="102.1">JTAG_TDO/GPIO2_0</text>
<text x="212.1" y="108.6">K20</text>
<text x="212.1" y="111.2">K21</text>
<text x="218.4" y="109.7">JTAG_TRSTN/GPIO0_5</text>
<text x="218.4" y="112.2">JTAG_TMS/GPIO0_4</text>
<text x="212.1" y="118.3">C19</text>
<text x="218.4" y="119.8">MUTE_CTRL/GPIO4_3</text>
<text x="316.2" y="119.8">AVCC33_HDMITX</text>
<text x="335.3" y="118.8">E15</text>
<text x="212.1" y="122.1">A20</text>
<text x="218.4" y="123.6">SPDIF_OUT/GPIO4_2/BOOT_SEL1</text>
<text x="316.2" y="124.9">AVSS_HDMITX_1</text>
<text x="335.3" y="123.9">C15</text>
<text x="212.1" y="129.8">B22</text>
<text x="212.1" y="127.2">A22</text>
<text x="218.4" y="131.3">ADAC_VOUTL</text>
<text x="218.4" y="128.7">ADAC_VOUTR</text>
<text x="316.2" y="127.5">AVSS_HDMITX_2</text>
<text x="316.2" y="130">AVSS_HDMITX_3</text>
<text x="335.3" y="131.5">D17</text>
<text x="335.3" y="126.4">C17</text>
<text x="335.3" y="129">D15</text>
<text x="212.1" y="133.6">G17</text>
<text x="218.4" y="135.1">ADAC_VREFDAC</text>
<text x="316.2" y="132.5">AVSS_HDMITX_4</text>
<text x="316.2" y="135.1">AVSS_HDMITX_5</text>
<text x="316.2" y="137.6">AVSS_HDMITX_6</text>
<text x="335.3" y="134">D14</text>
<text x="335.3" y="136.6">E17</text>
<text x="212.1" y="139.9">E19</text>
<text x="218.4" y="141.4">AVDD33_ADAC</text>
<text x="316.2" y="140.2">AVSS_HDMITX_7</text>
<text x="335.3" y="139.1">E16</text>
<text x="212.1" y="146.3">D20</text>
<text x="212.1" y="148.8">C21</text>
<text x="218.4" y="147.8">AVSS_ADAC_1</text>
<text x="212.1" y="151.4">C22</text>
<text x="212.1" y="153.9">B23</text>
<text x="218.4" y="152.9">AVSS_ADAC_3</text>
<text x="218.4" y="155.4">AVSS_ADAC_4</text>
<text x="218.4" y="150.3">AVSS_ADAC_2</text>
<text x="335.3" y="155.6">B9</text>
<text x="212.1" y="156.4">A23</text>
<text x="218.4" y="157.9">AVSS_ADAC_5</text>
<text x="311.1" y="156.7">GPIO6_6/I2S0_MCLK</text>
<text x="311.1" y="159.2">GPIO6_3/I2S0_BCLK</text>
<text x="313.7" y="161.7">GPIO6_4/I2S0_WS</text>
<text x="335.3" y="158.2">C10</text>
<text x="335.3" y="160.7">C9</text>
<text x="212.1" y="165.3">H21</text>
<text x="218.4" y="166.8">USB_BOOT/GPIO2_5</text>
<text x="309.9" y="166.8">GPIO6_5/I2S0_DOUT0</text>
<text x="311.1" y="164.3">GPIO6_7/I2S0_DIN0</text>
<text x="335.3" y="163.3">A8</text>
<text x="335.3" y="165.8">A9</text>
<text x="212.1" y="170.4">B7</text>
<text x="212.1" y="172.9">C7</text>
<text x="218.4" y="171.9">USB1_DM</text>
<text x="212.1" y="178">D8</text>
<text x="218.4" y="179.5">USB01_REXT</text>
<text x="218.4" y="174.4">USB1_DP</text>
<text x="335.3" y="179.8">A12</text>
<text x="212.1" y="183.1">A6</text>
<text x="212.1" y="185.6">B6</text>
<text x="218.4" y="184.6">USB0_DM</text>
<text x="289.6" y="180.8">GPIO4_1/I2C1_SCL/UART2_TXD/SPI_SDI</text>
<text x="298.4" y="185.9">GPIO0_3/UART2_CTSN/SPI_SCLK</text>
<text x="301" y="183.3">GPIO4_0/UART2_RXD/SPI_SDO</text>
<text x="335.3" y="182.3">B12</text>
<text x="335.3" y="184.8">C12</text>
<text x="212.1" y="190.7">D7</text>
<text x="218.4" y="187.1">USB0_DP</text>
<text x="287" y="188.4">GPIO6_0/I2C1_SDA/UART2_RTSN/SPI_CSN0</text>
<text x="312.4" y="191">GPIO6_1/SPI_CSN1</text>
<text x="335.3" y="187.4">B11</text>
<text x="335.3" y="189.9">A11</text>
<text x="218.4" y="192.2">AVDD33_USB01</text>
<text x="312.4" y="193.5">GPIO6_2/SLIC_RST</text>
<text x="335.3" y="192.5">C11</text>
<text x="335.3" y="203.9">AA23</text>
<text x="212.1" y="207.2">G11</text>
<text x="218.4" y="208.7">AVCC11_USB01</text>
<text x="308.6" y="204.9">UART0_TXD/UART1_TXD</text>
<text x="308.6" y="207.5">UART0_RXD/UART1_RXD</text>
<text x="335.3" y="206.4">AA22</text>
<text x="212.1" y="220.4">C8</text>
<text x="212.1" y="217.4">C6</text>
<text x="218.4" y="221.4">AVSS_USB1_1</text>
<text x="218.4" y="218.9">AVSS_USB0</text>
<text x="301" y="221.4">GPIO2_6/I2C2_SCL/PMC_PWM0</text>
<text x="335.3" y="220.4">H22</text>
<text x="212.1" y="222.9">B8</text>
<text x="218.4" y="224">AVSS_USB1_2</text>
<text x="301" y="224">GPIO2_7/I2C2_SDA/PMC_PWM1</text>
<text x="335.3" y="222.9">H23</text>
</g>
<g font-size="1.8" fill="#0000a0">
<text x="207" y="103.6">PU</text>
<text x="207" y="106.2">PD</text>
<text x="207" y="108.7">PD</text>
<text x="207" y="111.3">PU</text>
<text x="207" y="122.7">PD</text>
<text x="207" y="165.9">PU</text>
</g>
</svg>
